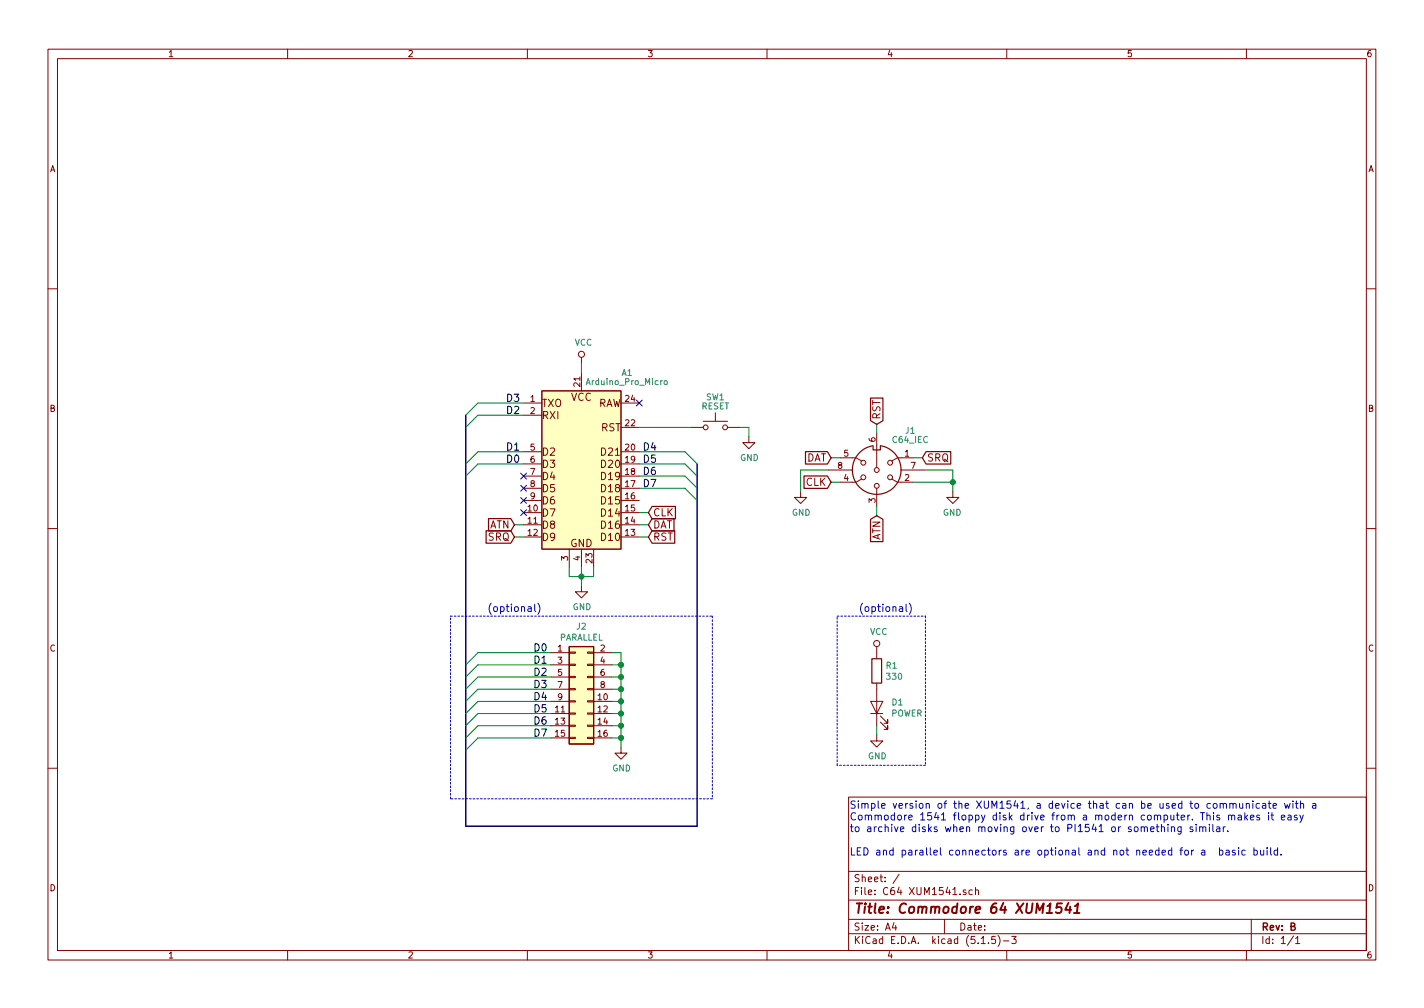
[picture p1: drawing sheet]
<svg xmlns="http://www.w3.org/2000/svg" width="297mm" height="210mm" viewBox="0 0 297 210" stroke-linecap="round" stroke-linejoin="round" font-family="sans-serif">
<g fill="none" stroke="#840000" stroke-width=".21">
<path d="M10 10.3h277v189.9h-277zM12 12.2h273v186.1h-273zM60 10.3v1.9M110 10.3v1.9M160 10.3v1.9M210 10.3v1.9M260 10.3v1.9M10 60.2h2M121.3 74.5v1.3M121.3 77.7v3.8M285 60.2h2M109.2 84.1h3.8"/>
<path d="M109.2 86.6h3.8M109.2 94.2h3.8M109.2 96.8h3.8M109.2 99.3h3.8M113 81.5h16.5v33h-16.5zM129.5 84.1h3.8M129.5 94.2h3.8M129.5 96.8h3.8M129.5 99.3h3.8M129.5 89.1h3.8M144.1 89.1h2.6M146.7 87.9h5.1"/>
<path d="M149.2 86.1v1.8M151.8 89.1h2.5M156.2 91.1v1.2h1.3l-1.3 1.3-1.3-1.3h1.3M172.7 98h5.1M175.3 95.5h3.3l1.1 .6M179.7 99.9l-1.1 .7h-3.3M182.9 90.4v7.1M186.1 99.9l1.1 .7h3.3M188 98h5M190.5 95.5h-3.3l-1.1 .6M10 110.3h2M109.2 101.8h3.8"/>
<path d="M109.2 104.4h3.8M109.2 106.9h3.8M109.2 109.5h3.8M109.2 112h3.8M118.7 114.5v3.9M121.3 114.5v3.9M123.8 114.5v3.9M129.5 101.8h3.8M129.5 104.4h3.8M129.5 106.9h3.8M129.5 109.5h3.8M129.5 112h3.8"/>
<path d="M167 102.5v1.3h1.3l-1.3 1.2-1.3-1.2h1.3M182.9 101.8v3.9M198.8 102.5v1.3h-1.3l1.3 1.2 1.2-1.2h-1.2M285 110.3h2M114.9 136.1h3.8M114.9 138.7h3.8M118.7 138.6h1.3v.2h-1.3zM118.7 136h1.3v.3h-1.3zM121.3 122.2v1.2h1.3l-1.3 1.3-1.3-1.3h1.3M122.6 138.6h1.2v.2h-1.2zM122.6 136h1.2v.3h-1.2zM123.8 136.1h3.8"/>
<path d="M123.8 138.7h3.8M182.9 134.9v2.5M114.9 148.8h3.8M114.9 146.3h3.8M114.9 151.4h3.8M114.9 153.9h3.8M114.9 141.2h3.8M114.9 143.8h3.8M118.7 148.7h1.3v.3h-1.3zM118.7 151.3h1.3v.2h-1.3zM118.7 153.8h1.3v.2h-1.3zM118.7 146.2h1.3v.2h-1.3z"/>
<path d="M118.7 141.1h1.3v.2h-1.3zM118.7 143.6h1.3v.3h-1.3zM122.6 148.7h1.2v.3h-1.2zM122.6 151.3h1.2v.2h-1.2zM122.6 153.8h1.2v.2h-1.2zM122.6 146.2h1.2v.2h-1.2zM122.6 141.1h1.2v.2h-1.2zM122.6 143.6h1.2v.3h-1.2zM123.8 148.8h3.8M123.8 146.3h3.8M123.8 151.4h3.8M123.8 153.9h3.8"/>
<path d="M123.8 141.2h3.8M123.8 143.8h3.8M129.5 155.8v1.3h1.3l-1.3 1.3-1.2-1.3h1.2M181.6 146.3h2.5l-1.2 2.5zM181.6 148.8h2.5M182.9 153.3v1.3h1.2l-1.2 1.2-1.3-1.2h1.3M182.9 142.5v8.9M183.6 150.6l1.6 1.5v-.7v.7h-.8M183.6 149.3l1.6 1.6v-.8v.8h-.8M10 160.2h2M177 166.3h108v32h-108zM285 160.2h2"/>
<path d="M60 198.3v1.9M110 198.3v1.9M160 198.3v1.9M177 194.8h108M177 191.8h108M177 187.8h108M177 181.8h108M186.5 192.5l-.4 1h1M186.8 193v1M187.6 182.3l-1.3 2M197 191.8v3M201.5 185.7l-.4-.1-.2 .2 .1 .2 .5 .2v.3h-.6"/>
<path d="M202.8 185.7l-.4-.1-.3 .3 .1 .6 .2 .1 .4-.1M203.5 185.7l.2-.1 .3 .1 .1 .9M203.5 185.1v1.5M204.7 196.8h.8M206.2 196.7v.1M207.6 195.3h-.7l-.1 .7 .2-.1 .5 .1 .1 .7-.2 .1-.6-.1M208.2 195.1a1.71 1.71 0 0 1 0 2.3M209.3 196.3h1.2M210 198.3v1.9M211 195.3h1l-.5 .6 .4 .1v.7l-.2 .1-.7-.1M260 198.3v1.9M261 191.8v6.5"/>
<path d="M269.8 195.2l-1.2 2M270.3 195.8l.4-.5v1.5M270.3 196.8h.8"/>
<circle cx="121.3" cy="73.9" r=".63"/>
<circle cx="147.2" cy="89.1" r=".51"/>
<circle cx="151.3" cy="89.1" r=".51"/>
<circle cx="180.1" cy="99.6" r=".51"/>
<circle cx="180.1" cy="96.5" r=".51"/>
<circle cx="182.9" cy="98" r=".51"/>
<circle cx="185.7" cy="99.6" r=".51"/>
<circle cx="185.7" cy="96.5" r=".51"/>
<circle cx="182.9" cy="101.3" r=".51"/>
<circle cx="182.9" cy="134.2" r=".63"/>
</g>
<path d="M221.5 188.4h-1l-.2 1 .3-.2 .7 .1 .2 .3-.2 .7-.3 .1h-.5l-.3-.1M222.9 188.3l-.7 1.5h1.2M223.2 189.1l-.1 1.3M224 190.4h1.2M224.2 189l.7-.6-.3 2" fill="none" stroke="#840000" stroke-width=".41"/>
<g fill="#ffffc2" stroke="#ffffc2" stroke-width=".21">
<path d="M113 81.5h16.5v33h-16.5z"/>
<path d="M118.7 134.9h5.1v20.3h-5.1z"/>
</g>
<path d="M138.7 79.4l.4 .1v.7h-.3l-.3-.2z" fill="none" stroke="#008484" stroke-width=".21"/>
<g fill="none" stroke="#840000" stroke-width=".25">
<path d="M167.7 99.3h4.9l.8 1.3-.8 1.3h-4.9zM168 94.2h4.6l.8 1.3-.8 1.3h-4.6zM181.6 83h2.6v4.8l-1.3 .7-1.3-.7zM182.1 93a5.1 5.1 0 0 0-3.5 7.8 5.1 5.1 0 0 0 8.6 0 5.1 5.1 0 0 0-3.6-7.8M182.1 93.1v.7h1.5v-.7M193.2 94.2h5.1v2.6h-5.1l-.8-1.3zM101.4 110.7h5.2l.7 1.3-.7 1.3h-5.2zM101.9 108.2h4.7l.7 1.3-.7 1.3h-4.7zM136 110.7h4.7v2.6h-4.7l-.7-1.3zM136 108.2h4.6v2.6h-4.6l-.7-1.3zM136 105.6h4.9v2.6h-4.9l-.7-1.3zM181.6 108.3l1.3-.7 1.3 .7v4.7h-2.6z"/>
<path d="M118.7 134.9h5.1v20.3h-5.1zM181.9 137.4h2v5.1h-2z"/>
</g>
<path d="M94 128.5h54.6M148.6 128.5v38.1M174.6 128.5h18.4M193 128.5v31.1M174.6 159.6v-31.1M193 159.6h-18.4M94 166.6v-38.1M148.6 166.6h-54.6" fill="none" stroke="#0000c2" stroke-width=".21" stroke-dasharray=".4 .4"/>
<path d="M97.2 86.6v85.7h48.2v-75.5" fill="none" stroke="#000084" stroke-width=".3"/>
<g fill="none" stroke="#008400" stroke-width=".21">
<path d="M121.3 75.8v1.9M109.2 96.8h-9.5l-2.5 2.5M109.2 94.2h-9.5l-2.5 2.6M109.2 86.6h-9.5l-2.5 2.5M109.2 84.1h-9.5l-2.5 2.5M133.3 99.3h9.6l2.5 2.5M133.3 96.8h9.6l2.5 2.5M133.3 94.2h9.6l2.5 2.6M133.3 89.1h10.8M154.3 89.1h1.9v2M172.7 98h-5.7v4.5M173.4 95.5h1.9"/>
<path d="M182.9 88.5v1.9M190.5 95.5h1.9M193 98h5.8v4.5M107.3 109.5h1.9M107.3 112h1.9M118.7 118.4v1.9h5.1v-1.9M121.3 118.4v3.8M133.3 101.8h9.6l2.5 2.6M133.3 109.5h2M133.3 112h2M133.3 106.9h2M173.4 100.6h1.9"/>
<path d="M182.9 105.7v1.9M190.5 100.6h8.3M114.9 138.7h-15.2l-2.5 2.5M114.9 136.1h-15.2l-2.5 2.6M127.6 138.7h1.9M127.6 136.1h1.9v19.7M114.9 141.2h-15.2l-2.5 2.6M114.9 143.8h-15.2l-2.5 2.5M114.9 146.3h-15.2l-2.5 2.5M114.9 148.8h-15.2l-2.5 2.6M114.9 151.4h-15.2l-2.5 2.5M114.9 153.9h-15.2l-2.5 2.6"/>
<path d="M127.6 141.2h1.9M127.6 143.8h1.9M127.6 146.3h1.9M127.6 148.8h1.9M127.6 151.4h1.9M127.6 153.9h1.9M182.9 151.4v1.9"/>
</g>
<g fill="none" stroke="#0000c2" stroke-width=".21">
<path d="M111.5 126v1.3l.3 .3M112.2 125.8a1.78 1.78 0 0 1 0 2.3M189 126v1.3l.2 .3M189.7 125.8a1.78 1.78 0 0 1 0 2.3M240 173l.7-.2v-.3h-.5l-.2 .2 .1 .7h.6M241.2 172.5h.6M241.4 172v1.2l.4 .3M242.3 172.6l.2-.1h.3l.1 1M242.3 172v1.5M243.6 172.5v1M244.3 172.6l.3-.1h.3l.1 1M244.3 172.5v1"/>
<path d="M246.4 172.5l-.1 1.3-.2 .2-.4-.1M246.4 172.5h-.5l-.2 .2 .1 .7h.6M248.6 177.3v1.1M248.8 172.5h-.4l-.2 .2 .1 .2 .5 .1v.4h-.6M249 177.3l-.4 .3M249.5 172.5v1M250.2 172.6l.2-.1h.4l.1 1M250.2 172.5v1M250.7 177.4h.6v1M250.9 172.7l.2-.2h.4v1M251.3 177.7l-.5 .1a.3 .3 0 0 0-.2 .3 .3 .3 0 0 0 .2 .3l.5-.1M252.3 172.5v1"/>
<path d="M253 172v1.2l.2 .3M253.8 172.5h.6l.1 1M254.4 170.1l-.4-.1-.2 .2 .1 .3 .5 .1v.4h-.6M254.4 177.4l.4-.1 .3 .3-.1 .7h-.6M254.4 176.8v1.6M254.5 172.8l-.6 .1a.3 .3 0 0 0-.2 .3 .3 .3 0 0 0 .2 .3l.6-.1M254.5 167.7l.2-.1 .4 .1 .1 .9M255.2 167.8l.2-.2 .4 .1v.9M255.2 172.5v1M255.6 172.5l-.4 .2M255.8 177.4h.5l.1 1M256.1 173.3v.2"/>
<path d="M256.3 170.1l.2-.1 .3 .1 .1 .9M256.3 170v1M256.4 177.7l-.5 .1a.3 .3 0 0 0-.2 .3 .3 .3 0 0 0 .2 .3l.5-.1M256.5 167.7l.3-.1 .3 .1 .1 .9M256.5 167.6v1M256.9 170.2l.2-.2 .4 .1 .1 .9M257.2 167.8l.2-.2 .4 .1 .1 .9M257.6 177.4l-.3-.1-.3 .2 .1 .3 .5 .1v.4h-.6M258.3 170.1h.6l.1 .9M258.4 176.8v.2M258.4 177.3v1.1M258.6 167.6v.9l.4 .1 .2-.2"/>
<path d="M259 170.4l-.6 .1a.3 .3 0 0 0-.2 .2 .3 .3 0 0 0 .2 .3h.6M259.2 167.6v1M259.7 169.5v1.5M259.7 177.4l-.4-.1-.3 .3 .2 .7h.5M259.8 170.5l.4 .5M260 167.7l.2-.1 .4 .1v.9M260 167.6v1M260.2 170l-.5 .6M260.8 170.5l.8-.1-.1-.3-.4-.1-.3 .2 .1 .8h.6M261.3 167.1v.1M261.3 167.6v1M261.6 177.4l.4-.1 .3 .3-.2 .7h-.5"/>
<path d="M261.6 176.8v1.6M262.7 167.7l-.4-.1-.3 .3 .1 .6h.6M262.7 170.1l-.3-.1-.3 .2 .1 .3 .5 .1v.4h-.6M262.9 177.3l.1 1 .4 .1 .2-.2M263.4 167.7h.6v.9M263.6 177.3v1.1M264 167.9l-.5 .1a.3 .3 0 0 0-.2 .3 .3 .3 0 0 0 .2 .3l.5-.1M264.3 176.8v.2M264.3 177.3v1.1M264.5 167.6h.6M264.6 169.5v.1M264.6 170v1"/>
<path d="M264.7 167.1v1.3l.4 .2M265 176.8v1.3l.3 .3M265.1 170h.6M265.3 169.5v1.3l.4 .2M265.6 168.1l.7-.2-.1-.2-.4-.1-.2 .2v.7h.6M266.5 177.4l-.4-.1-.3 .3 .1 .7h.6M266.5 176.8v1.6M267.2 178.2v.2M267.3 170.5l.7-.1-.1-.3-.4-.1-.2 .2 .1 .8h.5M267.9 167.6l.3 1 .3-.7 .3 .7 .3-1M268.7 170.1h.5l.1 .9M269.3 170.4l-.5 .1-.2 .2 .2 .3h.5"/>
<path d="M269.7 167.1v.1M269.7 167.6v1M270.2 167.6h.6M270.4 167.1v1.3l.4 .2M270.6 170.1l-.4-.1-.2 .2 .1 .3 .5 .1v.4h-.6M271.1 170l.4 1M271.3 167.7l.2-.1 .4 .1v.9M271.3 167.1v1.5M271.9 170l-.6 1.4-.2 .1M273.8 167.7h.6l.1 .9M274.5 167.9l-.5 .1-.2 .2 .2 .4 .5-.1"/>
</g>
<g fill="#008400" stroke="#008400" stroke-width=".25">
<circle cx="121.3" cy="120.3" r=".51"/>
<circle cx="198.8" cy="100.6" r=".51"/>
<circle cx="129.5" cy="146.3" r=".51"/>
<circle cx="129.5" cy="138.7" r=".51"/>
<circle cx="129.5" cy="141.2" r=".51"/>
<circle cx="129.5" cy="153.9" r=".51"/>
<circle cx="129.5" cy="151.4" r=".51"/>
<circle cx="129.5" cy="143.8" r=".51"/>
<circle cx="129.5" cy="148.8" r=".51"/>
</g>
<path d="M108.6 98.7l1.2 1.2M109.8 98.7l-1.2 1.2M132.7 83.5l1.3 1.2M134 83.5l-1.3 1.2M108.6 101.2l1.2 1.3M108.6 103.8l1.2 1.2M108.6 106.3l1.2 1.2M109.8 101.2l-1.2 1.3M109.8 103.8l-1.2 1.2M109.8 106.3l-1.2 1.2" fill="none" stroke="#000084" stroke-width=".21"/>
<text font-size="2.8" fill="#840000" x="178" y="190.5">Title: Commodore 64 XUM1541</text>
<g font-size="2.1">
<text x="105.9" y="83.8">D3</text>
<text x="105.9" y="86.4">D2</text>
<text x="105.9" y="94">D1</text>
<text x="134" y="94">D4</text>
<text x="105.9" y="96.5">D0</text>
<text x="134" y="96.5">D5</text>
<text x="134" y="99.1">D6</text>
<text x="134" y="101.6">D7</text>
<text x="111.6" y="135.9">D0</text>
<text x="111.6" y="138.4">D1</text>
<text x="111.6" y="143.5">D3</text>
<text x="111.6" y="141">D2</text>
<text x="111.6" y="146">D4</text>
<text x="111.6" y="148.6">D5</text>
<text x="111.6" y="151.1">D6</text>
<text x="111.6" y="153.7">D7</text>
</g>
<g font-size="2.1" fill="#840000">
<text x="119" y="83.6">VCC</text>
<text x="113" y="84.9">TXO</text>
<text x="113.1" y="87.4">RXI</text>
<text x="124.7" y="84.9">RAW</text>
<text x="125.3" y="90">RST</text>
<text x="183.6" y="87.6" transform="rotate(-90 183.6 87.6)">RST</text>
<text x="113.2" y="95">D2</text>
<text x="125.4" y="95">D21</text>
<text x="113.2" y="97.6">D3</text>
<text x="113.2" y="100.1">D4</text>
<text x="125.4" y="100.1">D19</text>
<text x="125.4" y="97.6">D20</text>
<text x="168.1" y="96.3">DAT</text>
<text x="168.1" y="101.3">CLK</text>
<text x="193.3" y="96.3">SRQ</text>
<text x="113.2" y="102.7">D5</text>
<text x="113.2" y="105.2">D6</text>
<text x="113.2" y="107.7">D7</text>
<text x="125.4" y="107.7">D14</text>
<text x="125.4" y="105.2">D15</text>
<text x="125.4" y="102.7">D18</text>
<text x="136.2" y="107.7">CLK</text>
<text x="101.8" y="112.8">SRQ</text>
<text x="102" y="110.2">ATN</text>
<text x="113.2" y="110.3">D8</text>
<text x="113.2" y="112.8">D9</text>
<text x="125.4" y="112.8">D10</text>
<text x="125.4" y="110.3">D16</text>
<text x="136.2" y="112.8">RST</text>
<text x="136.2" y="110.2">DAT</text>
<text x="183.6" y="112.8" transform="rotate(-90 183.6 112.8)">ATN</text>
<text x="118.9" y="114.1">GND</text>
<text x="178" y="184">Sheet: /</text>
<text x="178" y="186.7">File: C64 XUM1541.sch</text>
<text x="178" y="196.9">KiCad E.D.A. kicad (5.1.5)-3</text>
<text x="178" y="194.1">Size: A4</text>
<text x="200" y="194.1">Date:</text>
<text x="263" y="194.1">Rev: B</text>
<text x="263" y="196.9">Id: 1/1</text>
</g>
<g font-size="2.1" fill="#0000c2">
<text x="101.6" y="127.6">(optional)</text>
<text x="179.1" y="127.6">(optional)</text>
<text x="177.2" y="168.7">Simple version of the XUM1541, a device that can be used to communicate with a</text>
<text x="177.2" y="171.1">Commodore 1541 floppy disk drive from a modern computer. This makes it easy</text>
<text x="177.2" y="173.6">to archive disks when moving over to PI1541 or something similar.</text>
<text x="177.2" y="178.4">LED and parallel connectors are optional and not needed for a basic build.</text>
</g>
<g font-size="1.8" fill="#840000">
<text x="35" y="11.9">1</text>
<text x="85" y="11.9">2</text>
<text x="135" y="11.9">3</text>
<text x="185" y="11.9">4</text>
<text x="235" y="11.9">5</text>
<text x="285" y="11.9">6</text>
<text x="10.4" y="35.9">A</text>
<text x="285.4" y="35.9">A</text>
<text x="110.6" y="83.8">1</text>
<text x="121" y="80.6" transform="rotate(-90 121 80.6)">21</text>
<text x="130.5" y="83.8">24</text>
<text x="10.4" y="85.9">B</text>
<text x="110.6" y="86.4">2</text>
<text x="130.5" y="88.9">22</text>
<text x="285.4" y="85.9">B</text>
<text x="110.6" y="94">5</text>
<text x="130.5" y="94">20</text>
<text x="176" y="95.2">5</text>
<text x="182.6" y="92.2" transform="rotate(-90 182.6 92.2)">6</text>
<text x="188.7" y="95.2">1</text>
<text x="110.6" y="96.5">6</text>
<text x="110.6" y="99.1">7</text>
<text x="110.6" y="101.6">8</text>
<text x="130.5" y="101.6">17</text>
<text x="130.5" y="99.1">18</text>
<text x="130.5" y="96.5">19</text>
<text x="174.8" y="97.8">8</text>
<text x="176" y="100.3">4</text>
<text x="188.7" y="100.3">2</text>
<text x="190" y="97.8">7</text>
<text x="110.2" y="106.7">10</text>
<text x="110.6" y="104.1">9</text>
<text x="130.5" y="106.7">15</text>
<text x="130.5" y="104.1">16</text>
<text x="182.6" y="104.9" transform="rotate(-90 182.6 104.9)">3</text>
<text x="110.2" y="109.2">11</text>
<text x="110.2" y="111.8">12</text>
<text x="130.5" y="111.8">13</text>
<text x="130.5" y="109.2">14</text>
<text x="118.5" y="116.9" transform="rotate(-90 118.5 116.9)">3</text>
<text x="121" y="116.9" transform="rotate(-90 121 116.9)">4</text>
<text x="123.6" y="117.4" transform="rotate(-90 123.6 117.4)">23</text>
<text x="10.4" y="135.9">C</text>
<text x="116.4" y="135.9">1</text>
<text x="125.2" y="135.9">2</text>
<text x="285.4" y="135.9">C</text>
<text x="116.4" y="138.4">3</text>
<text x="116.4" y="141">5</text>
<text x="116.4" y="143.5">7</text>
<text x="125.2" y="138.4">4</text>
<text x="125.2" y="141">6</text>
<text x="125.2" y="143.5">8</text>
<text x="115.9" y="148.6">11</text>
<text x="116.4" y="146">9</text>
<text x="124.8" y="146">10</text>
<text x="124.8" y="148.6">12</text>
<text x="115.9" y="151.1">13</text>
<text x="115.9" y="153.7">15</text>
<text x="124.8" y="151.1">14</text>
<text x="124.8" y="153.7">16</text>
<text x="10.4" y="185.9">D</text>
<text x="285.4" y="185.9">D</text>
<text x="35" y="199.9">1</text>
<text x="85" y="199.9">2</text>
<text x="135" y="199.9">3</text>
<text x="185" y="199.9">4</text>
<text x="235" y="199.9">5</text>
<text x="285" y="199.9">6</text>
</g>
<g font-size="1.8" fill="#008484">
<text x="119.9" y="72.1">VCC</text>
<text x="122.6" y="80.3">Arduino_Pro_Micro</text>
<text x="129.7" y="78.4">A1</text>
<text x="147.3" y="83.5">SW1</text>
<text x="146.3" y="85.4">RESET</text>
<text x="186.3" y="92.4">C64_IEC</text>
<text x="188.9" y="90.5">J1</text>
<text x="154.4" y="96.1">GND</text>
<text x="165.2" y="107.6">GND</text>
<text x="196.7" y="107.6">GND</text>
<text x="119.5" y="127.2">GND</text>
<text x="120.3" y="131.3">J2</text>
<text x="116.6" y="133.6">PARALLEL</text>
<text x="181.5" y="132.4">VCC</text>
<text x="184.9" y="139.5">R1</text>
<text x="185.1" y="141.8">330</text>
<text x="185.9" y="149.4">POWER</text>
<text x="186.1" y="147.1">D1</text>
<text x="127.7" y="160.9">GND</text>
<text x="181.1" y="158.4">GND</text>
</g>
</svg>
